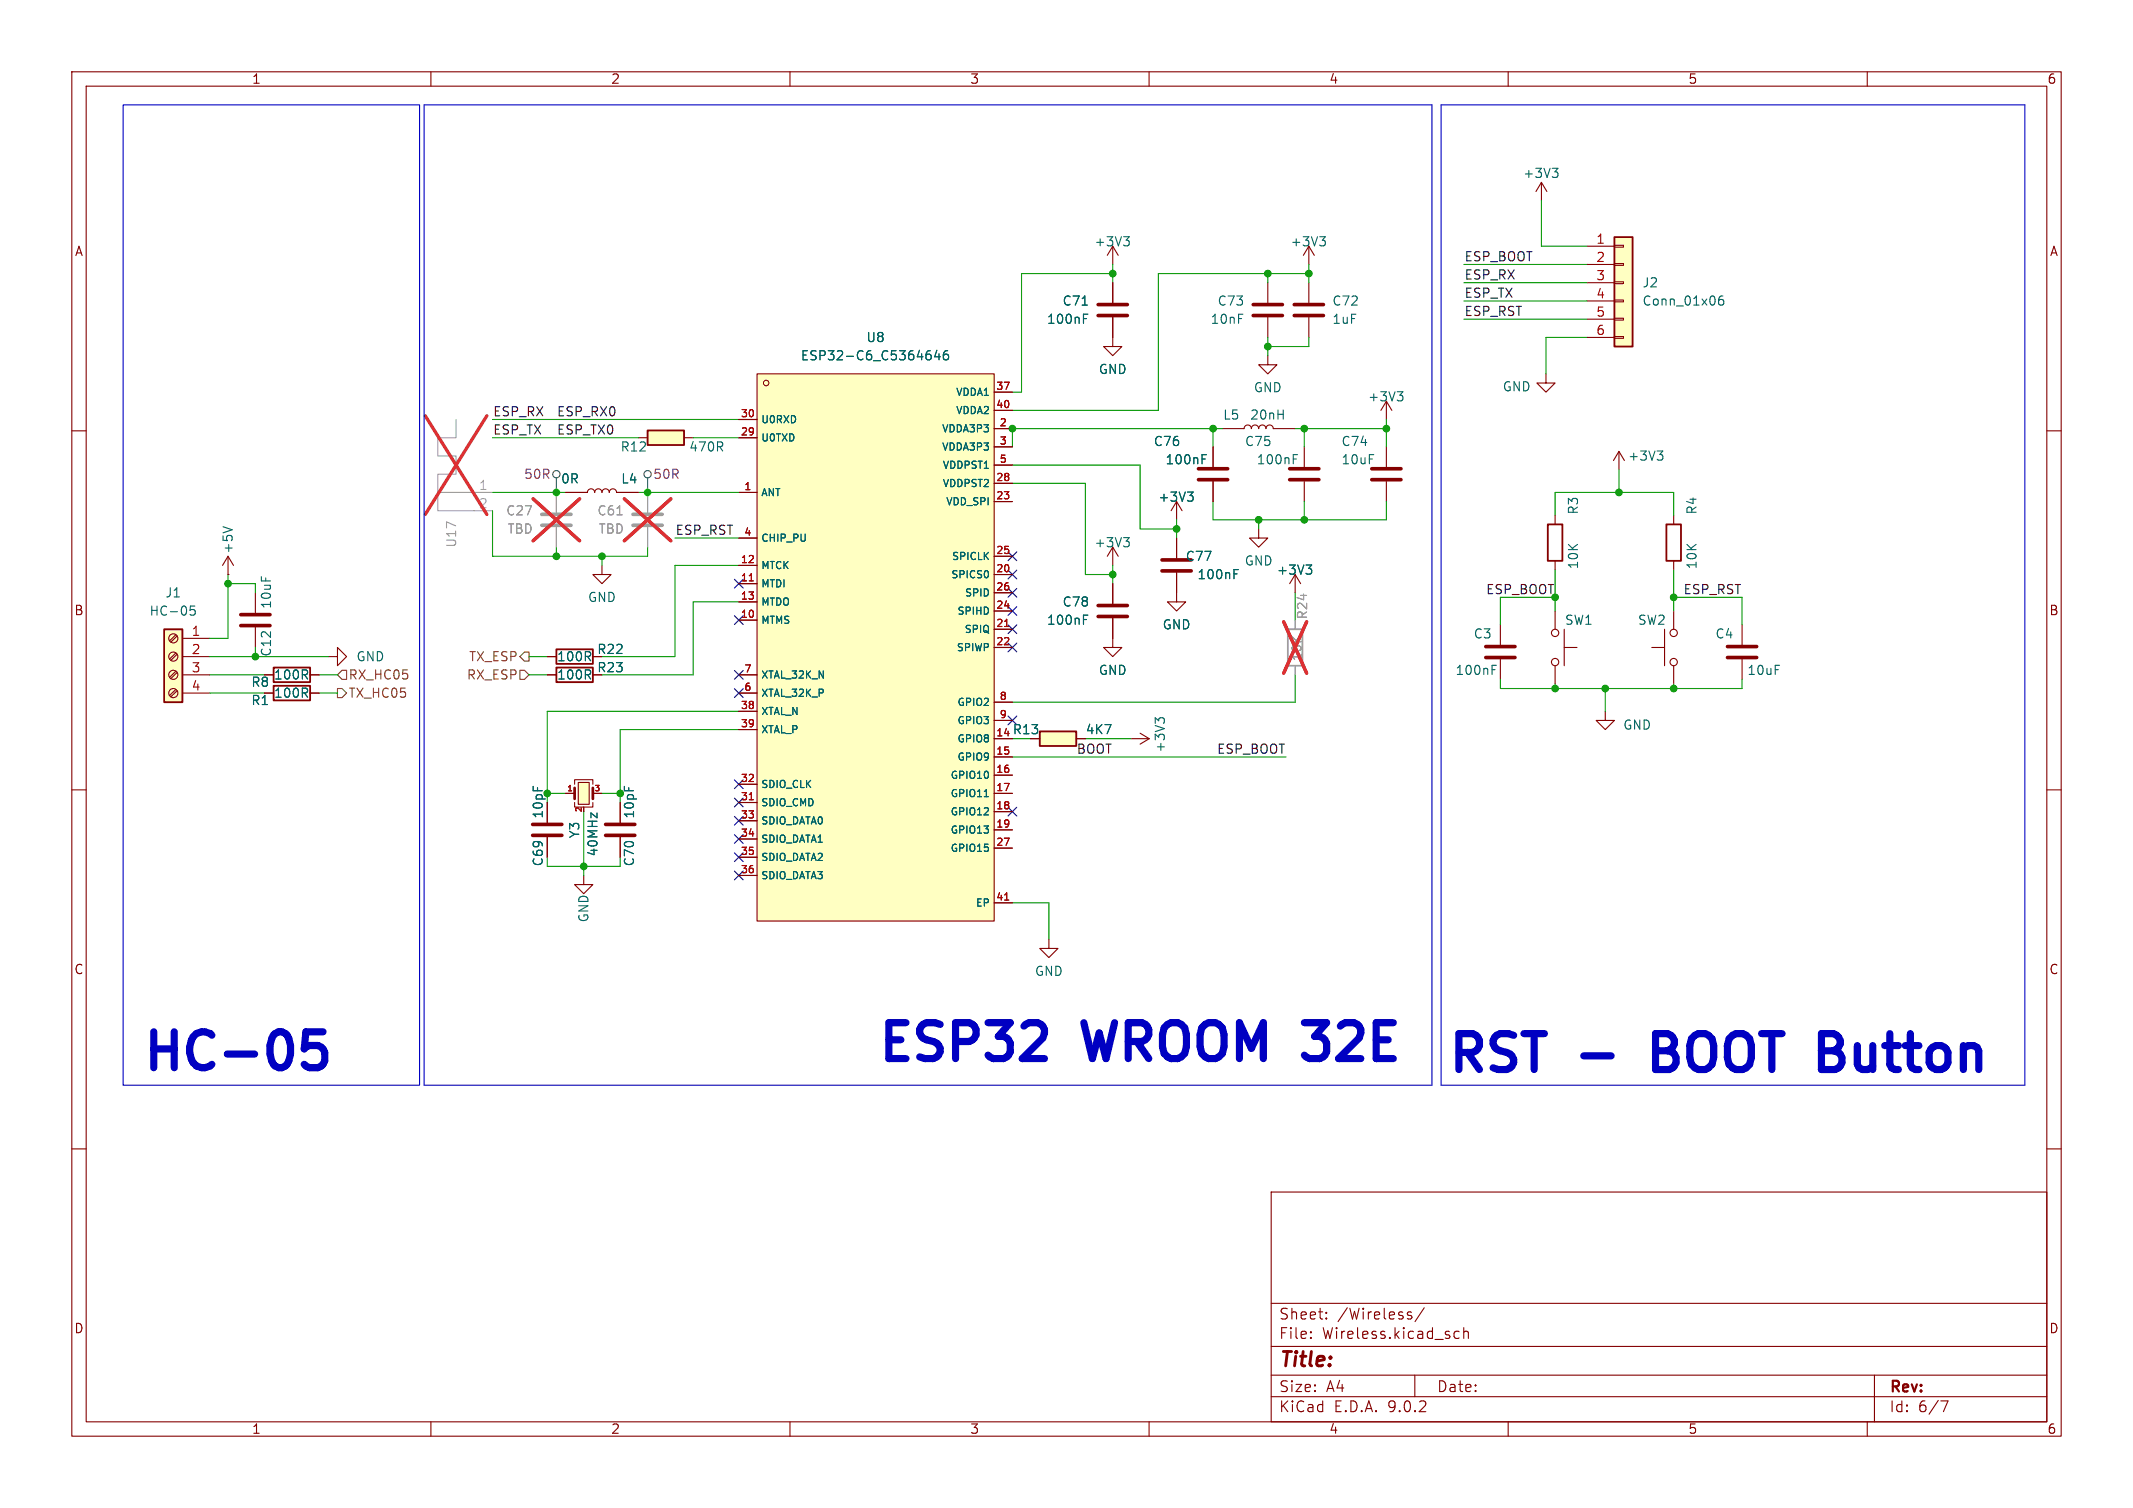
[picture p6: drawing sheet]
<svg xmlns="http://www.w3.org/2000/svg" width="297mm" height="210mm" viewBox="0 0 297 210" stroke-linecap="round" stroke-linejoin="round" font-family="sans-serif">
<g fill="none" stroke="#840000" stroke-width=".15">
<path d="M10 10h277v190h-277zM12 12h273v186h-273zM60 10v2M110 10v2M160 10v2M210 10v2M260 10v2M154.9 39.4v2.8M154.9 44.2v4.1h1.3l-1.3 1.2-1.2-1.2h1.2M170.2 59.7h3a.51 .51 0 0 1 .5-.5 .51 .51 0 0 1 .5 .5 .51 .51 0 0 1 .6-.5 .51 .51 0 0 1 .5 .5 .51 .51 0 0 1 .5-.5 .51 .51 0 0 1 .5 .5 .51 .51 0 0 1 .5-.5 .51 .51 0 0 1 .5 .5h3M176.5 49.5v1.3h1.3l-1.3 1.3-1.2-1.3h1.2M215.3 52.1v1.2h1.2l-1.2 1.3-1.3-1.3h1.3"/>
<path d="M10 60h2M31.7 77.5l.8 1.2M31.7 77.5l-.7 1.2M31.7 77.5v2.5M83.8 78.7v1.3h-1.3l1.3 1.3 1.3-1.3h-1.3M163.8 79.8v4h1.3l-1.3 1.3-1.2-1.3h1.2M163.8 69.9l.8 1.2M163.8 69.9l-.7 1.2M163.8 69.9v2.5M163.8 74.9v2.8M168.9 62.2v2.8M168.9 67.1v2.8"/>
<path d="M175.3 73.7v1.2h1.2l-1.2 1.3-1.3-1.3h1.3M285 60h2M31.7 80h.1M36.8 96.5h1.3M36.8 94h1.3M43.2 96.5h1.2M43.2 94h1.2M45.7 91.4h1.3v1.3l1.3-1.3-1.3-1.2v1.2M180.3 80l-.7 1.3M180.3 80l.8 1.3M180.3 80v2.6M216.5 85.1v2.5"/>
<path d="M216.5 92.7v2.6M217.8 90.2h1.8M217.8 87.6v5.1M10 110h2M285 110h2M10 160h2M177 166h108v32h-108zM285 160h2M60 198v2M110 198v2M160 198v2M177 194.5h108"/>
<path d="M177 191.5h108M177 187.5h108M177 181.5h108M182.5 186.3h.1l-.1 .1M182.5 186.3v.1M182.5 185.5v.1M182.5 185.5h.1l-.1 .1M184.7 183.6v.1M184.7 183.6h-.1l.1 .1M184.7 182.8v.1M184.7 182.8h-.1l.1 .1M196 183.1l.5 .2 .1 .1-.1 .2-.4 .1"/>
<path d="M196 182.8l.2-.1 .3 .1M197 191.5v3M198.3 182.1l-1.3 2M202.5 186.3l.2 .1 .5-.1M203.2 185.5l-.5-.1-.2 .1M203.8 185.5a.37 .37 0 0 1 .7 .1v.8M203.8 184.9v1.5M210 198v2M260 198v2M261 191.5v6.5M270.2 195.1h1l-.6 1.5"/>
<circle cx="216.5" cy="88.1" r=".51"/>
<circle cx="216.5" cy="92.2" r=".51"/>
</g>
<path d="M150.7 42.5h.7M150.9 44.4h.4M150.9 43.8h.6M31.1 73.4l1.2 .4M165.3 68.5h.8l-.4 .5M165.9 69l.2 .3v.3l-.2 .2M167.4 63.9h.4M167.4 63.3h.6M171.8 79.9h.4M171.8 79.3h.6M181.9 78.7h.7l-.4 .5M182.4 79.2l.2 .2v.3l-.2 .3" fill="none" stroke="#006464" stroke-width=".15"/>
<path d="M63.5 58.4v2.6h-2.5v2.5h2.5v2.5h-2.5v2.6h5h-5v2.5h7.6M66 68.6h2.6M180.3 86.4v1.2M180.3 92.7v1.3" fill="none" stroke="#a1a1a1" stroke-width=".15"/>
<path d="M59.2 57.9l8.6 13.7M67.8 57.9l-8.6 13.7M178.7 86.6l3.2 7.2M181.9 86.6l-3.2 7.2" fill="none" stroke="#e12e31" stroke-width=".46"/>
<path d="M152.9 42.4h4.1M152.9 43.9h4.1M161.8 78h4.1M161.8 79.5h4.1M166.9 65.3h4M166.9 66.8h4" fill="none" stroke="#840000" stroke-width=".51"/>
<path d="M179.3 87.6h2.1v5.1h-2.1z" fill="none" stroke="#a1a1a1" stroke-width=".25"/>
<path d="M38.1 95.5h5.1v2h-5.1zM38.1 93h5.1v2h-5.1z" fill="none" stroke="#840000" stroke-width=".25"/>
<path d="M224.8 33h2.5v15.3h-2.5z" fill="#ffffc2"/>
<path d="M224.8 33h2.5v15.3h-2.5zM232 73h2.1v5.1h-2.1z" fill="none" stroke="#840000" stroke-width=".25"/>
<g fill="none" stroke="#840000" stroke-width=".15">
<path d="M221 34.3h3.8M221 36.8h3.8M221 39.4h3.8M224.8 34.2h1.3v.2h-1.3zM224.8 36.7h1.3v.3h-1.3zM224.8 39.2h1.3v.3h-1.3zM221 41.9h3.8M221 44.5h3.8M221 47h3.8M224.8 41.8h1.3v.2h-1.3zM224.8 44.3h1.3v.3h-1.3zM224.8 46.9h1.3v.2h-1.3z"/>
<path d="M233 71.8v1.2M233 78.1v1.3M242.6 87v2.8M242.6 91.8v2.8"/>
</g>
<path d="M239.9 41.2a.5 .5 0 0 0-.6 .6v.4l.1 .2 .4 .1 .2-.1v-.5l-.1-.1-.4-.1-.2 .2" fill="none" stroke="#006464" stroke-width=".15"/>
<path d="M240.5 90h4.1M240.5 91.6h4.1" fill="none" stroke="#840000" stroke-width=".51"/>
<path d="M22.9 87.6h2.5v10.2h-2.5z" fill="#ffffc2"/>
<path d="M22.9 87.6h2.5v10.2h-2.5z" fill="none" stroke="#840000" stroke-width=".25"/>
<g fill="none" stroke="#840000" stroke-width=".15">
<path d="M182.2 39.4v2.8M214.6 25.4l-.7 1.3M214.6 25.4l.8 1.3M214.6 25.4v2.5M182.2 44.2v2.8M24.5 88.4l-.9 .8M24.5 90.9l-.9 .9M24.5 93.5l-.9 .8M24.5 96l-.9 .9M24.7 88.6l-.9 .8M24.7 91.1l-.9 .8M24.7 93.6l-.9 .9"/>
<path d="M24.7 96.2l-.9 .8M25.4 88.9h3.8M25.4 91.4h3.8M25.4 94h3.8M25.4 96.5h3.8M35.6 82.6v2.7M35.6 87.4v2.8M223.5 99.1v1.2h1.3l-1.3 1.3-1.3-1.3h1.3M230 90.2h1.8M231.8 87.6v5.1M233 85.1v2.5M233 92.7v2.6"/>
<circle cx="24.1" cy="88.9" r=".63"/>
<circle cx="24.1" cy="96.5" r=".63"/>
<circle cx="24.1" cy="91.4" r=".63"/>
<circle cx="24.1" cy="94" r=".63"/>
<circle cx="233" cy="92.2" r=".51"/>
<circle cx="233" cy="88.1" r=".51"/>
</g>
<path d="M216.1 23.4h.8l-.4 .5M216.7 23.9l.2 .3v.3l-.2 .2M27.1 84.4h-.6v.6l.1-.1h.5l.1 .2-.1 .4-.2 .2h-.3l-.1-.2" fill="none" stroke="#006464" stroke-width=".15"/>
<path d="M180.2 42.4h4.1M180.2 43.9h4.1M33.5 87.1h4.1M33.5 85.6h4.1" fill="none" stroke="#840000" stroke-width=".51"/>
<path d="M144.8 101.9h5.1v2h-5.1z" fill="#ffffc2"/>
<path d="M215.5 73h2.1v5.1h-2.1zM144.8 101.9h5.1v2h-5.1z" fill="none" stroke="#840000" stroke-width=".25"/>
<g fill="none" stroke="#840000" stroke-width=".15">
<path d="M154.9 34.3v2.5M154.9 34.3l-.7 1.3M154.9 34.3l.8 1.3M176.5 39.4v2.8M182.2 34.3l.8 1.3M182.2 34.3l-.7 1.3M182.2 34.3v2.5M176.5 44.2v2.8M193 55.9l.8 1.3M193 55.9l-.7 1.3M193 55.9v2.5M154.9 76.2l-.7 1.3"/>
<path d="M154.9 76.2l.8 1.3M154.9 76.2v2.5M216.5 71.8v1.2M216.5 78.1v1.3M225.4 62.9l-.7 1.2M225.4 62.9l.8 1.2M225.4 62.9v2.5M154.9 86.1v4.1h1.3l-1.3 1.2-1.2-1.2h1.2M154.9 81.3v2.8M208.9 87v2.8M208.9 91.8v2.8M143.5 102.9h1.3"/>
<path d="M149.9 102.9h1.2M157.5 102.9h2.5M158.7 102.1l1.3 .8M160 102.9l-1.3 .7M81.3 121.9v1.3h1.2l-1.2 1.3-1.3-1.3h1.3M146 130.8v1.3h-1.2l1.2 1.3 1.3-1.3h-1.3"/>
</g>
<g fill="none" stroke="#006464" stroke-width=".15">
<path d="M156.5 33h.7l-.4 .4M157 33.4l.2 .3v.3l-.2 .2M183.8 33h.7l-.4 .4M184.3 33.4l.2 .3v.3l-.2 .2M194.6 54.6h.7l-.4 .4M195.1 55l.2 .3v.3l-.2 .2M156.5 74.9h.7l-.4 .5M157 75.4l.2 .2v.3l-.2 .2M230.7 62.8h.8l-.4 .5M231.3 63.3l.2 .2v.3l-.2 .3M150.9 86.3h.4M150.9 85.7h.6"/>
<path d="M207.8 93.3h.4M207.8 92.7h.6M161.3 100.4l-.4-.4v.7M161.3 100.2l.3-.2h.3l.2 .2"/>
</g>
<path d="M174.5 42.4h4.1M174.5 43.9h4.1M152.9 84.3h4.1M152.9 85.9h4.1M206.9 90h4M206.9 91.6h4" fill="none" stroke="#840000" stroke-width=".51"/>
<path d="M105.4 52.1h33v76.2h-33z" fill="#ffffc2"/>
<circle cx="106.7" cy="53.3" r=".38" fill="#ffffc2" stroke="#ffffc2" stroke-width=".14"/>
<g fill="none" stroke="#840000" stroke-width=".15">
<path d="M102.9 58.4h2.5M105.4 52.1h33v76.2h-33zM138.4 54.6h2.6M138.4 57.2h2.6M138.4 59.7h2.6M102.9 61h2.5M102.9 68.6h2.5M102.9 74.9h2.5M102.9 78.7h2.5M138.4 62.2h2.6M138.4 64.8h2.6M138.4 67.3h2.6"/>
<path d="M138.4 69.9h2.6M138.4 77.5h2.6M181.6 62.2v2.8M181.6 67.1v2.8M193 62.2v2.8M193 67.1v2.8M76.2 94h1.3M76.2 91.4h1.3M82.5 94h1.3M82.5 91.4h1.3M102.9 81.3h2.5M102.9 83.8h2.5"/>
<path d="M102.9 86.4h2.5M102.9 94h2.5M102.9 96.5h2.5M102.9 99.1h2.5M138.4 80h2.6M138.4 82.6h2.6M138.4 85.1h2.6M138.4 87.6h2.6M138.4 90.2h2.6M138.4 97.8h2.6M102.9 101.6h2.5M102.9 109.2h2.5"/>
<path d="M102.9 111.8h2.5M102.9 114.3h2.5M102.9 116.8h2.5M102.9 119.4h2.5M138.4 100.3h2.6M138.4 102.9h2.6M138.4 105.4h2.6M138.4 108h2.6M138.4 110.5h2.6M138.4 113h2.6M138.4 115.6h2.6M138.4 118.1h2.6"/>
<path d="M102.9 121.9h2.5M138.4 125.7h2.6"/>
<circle cx="106.7" cy="53.3" r=".38"/>
</g>
<path d="M104.3 80.9h.6M139.9 87.2h.6M104.3 111.4h.6M139.9 125.3h.6" fill="none" stroke="#a90000" stroke-width=".15"/>
<path d="M129.3 48.8h.2M129.4 49.3l.3 .3v.3l-.3 .2M130.4 48.8l-.3 .9h.8M130.7 49.3v.8M132 48.8a.5 .5 0 0 0-.6 .6v.5l.1 .1 .3 .1 .2-.1 .1-.4-.1-.2-.4-.1-.2 .3M180.1 63.9h.4M180.1 63.3h.6M137.1 110.9h.5" fill="none" stroke="#006464" stroke-width=".15"/>
<path d="M179.6 65.3h4M179.6 66.8h4M191 65.3h4.1M191 66.8h4.1" fill="none" stroke="#840000" stroke-width=".51"/>
<path d="M77.5 90.4h5v2.1h-5zM77.5 93h5v2h-5z" fill="none" stroke="#840000" stroke-width=".25"/>
<path d="M75.4 71.6h4.1M75.4 73.2h4.1" fill="none" stroke="#a1a1a1" stroke-width=".51"/>
<path d="M77.5 68.6v2.8M77.5 73.4v2.8" fill="none" stroke="#a1a1a1" stroke-width=".15"/>
<path d="M74.2 69.5l6.5 5.8M80.7 69.5l-6.5 5.8" fill="none" stroke="#e12e31" stroke-width=".46"/>
<path d="M90.2 59.9h5v2.1h-5z" fill="#ffffc2"/>
<path d="M90.2 59.9h5v2.1h-5z" fill="none" stroke="#840000" stroke-width=".25"/>
<path d="M78.7 68.6h3.1a.51 .51 0 0 1 .5-.5 .51 .51 0 0 1 .5 .5 .51 .51 0 0 1 .5-.5 .51 .51 0 0 1 .5 .5 .51 .51 0 0 1 .5-.5 .51 .51 0 0 1 .5 .5 .51 .51 0 0 1 .5-.5 .51 .51 0 0 1 .6 .5h3M88.9 61h1.3M95.2 61h1.3M76.2 111.8v2.8M76.2 116.6v2.8" fill="none" stroke="#840000" stroke-width=".15"/>
<path d="M88.1 71.6h4.1M88.1 73.2h4.1" fill="none" stroke="#a1a1a1" stroke-width=".51"/>
<path d="M90.2 68.6v2.8M90.2 73.4v2.8" fill="none" stroke="#a1a1a1" stroke-width=".15"/>
<path d="M85.9 71.7h.7" fill="none" stroke="#989898" stroke-width=".15"/>
<path d="M86.9 69.5l6.5 5.8M93.4 69.5l-6.5 5.8" fill="none" stroke="#e12e31" stroke-width=".46"/>
<path d="M74.2 114.8h4M74.2 116.3h4" fill="none" stroke="#840000" stroke-width=".51"/>
<path d="M80.5 109h1.5v3h-1.5z" fill="#ffffc2"/>
<g fill="none" stroke="#840000" stroke-width=".15">
<path d="M154.9 39.4v2.8M102.9 58.4h2.5M138.4 54.6h2.6M138.4 57.2h2.6M138.4 59.7h2.6M154.9 44.2v2.8M78.7 68.6h3.1M85.9 68.6h3M102.9 68.6h2.5M102.9 61h2.5M102.9 74.9h2.5M102.9 78.7h2.5"/>
<path d="M138.4 62.2h2.6M138.4 64.8h2.6M138.4 67.3h2.6M138.4 69.9h2.6M138.4 77.5h2.6M163.8 74.9v2.8M163.8 79.8v2.8M168.9 62.2v2.8M168.9 67.1v2.8M36.8 94h1.3M36.8 96.5h1.3M43.2 94h1.2"/>
<path d="M43.2 96.5h1.2M76.2 91.4h1.3M76.2 94h1.3M82.5 91.4h1.3M82.5 94h1.3M102.9 94h2.5M102.9 81.3h2.5M102.9 83.8h2.5M102.9 86.4h2.5M102.9 96.5h2.5M102.9 99.1h2.5M138.4 80h2.6"/>
<path d="M138.4 82.6h2.6M138.4 85.1h2.6M138.4 87.6h2.6M138.4 90.2h2.6M138.4 97.8h2.6M154.9 81.3v2.8M154.9 86.1v2.8M76.2 111.8v2.8M76.2 116.6v2.8M78.7 110.5h1.3M80 109.2v-.6h2.5v.6M80 111.8v.6h2.5v-.6"/>
<path d="M80.5 109h1.5v3h-1.5zM82.5 110.5h1.3M86.4 111.8v2.8M86.4 116.6v2.8M102.9 101.6h2.5M102.9 109.2h2.5M102.9 111.8h2.5M102.9 114.3h2.5M102.9 116.8h2.5M102.9 119.4h2.5M138.4 110.5h2.6M138.4 100.3h2.6"/>
<path d="M138.4 102.9h2.6M138.4 105.4h2.6M138.4 108h2.6M138.4 113h2.6M138.4 115.6h2.6M138.4 118.1h2.6M143.5 102.9h1.3M149.9 102.9h1.2M102.9 121.9h2.5M138.4 125.7h2.6"/>
</g>
<path d="M80 109.7v1.6M82.5 109.7v1.6" fill="none" stroke="#840000" stroke-width=".38"/>
<path d="M84.3 114.8h4.1M84.3 116.3h4.1" fill="none" stroke="#840000" stroke-width=".51"/>
<g fill="none" stroke="#484848" stroke-width=".15">
<path d="M77.5 66.5v2.1M90.2 66.5v2.1"/>
<circle cx="77.5" cy="66" r=".51"/>
<circle cx="90.2" cy="66" r=".51"/>
</g>
<path d="M47 95.9h.6l.7 .6-.7 .7h-.6zM47.6 93.3h.7v1.3h-.7l-.6-.6zM72.4 93.3h.6l.7 .7-.7 .6h-.6zM73 90.8h.7v1.3h-.7l-.6-.7z" fill="none" stroke="#725600" stroke-width=".15"/>
<path d="M17.1 14.6h41.3v136.5h-41.3zM59.1 14.6h140.3v136.5h-140.3zM200.7 14.6h81.2v136.5h-81.2z" fill="none" stroke="#0000c2" stroke-width=".15"/>
<g fill="none" stroke="#009600" stroke-width=".15">
<path d="M154.9 36.8v2.6M154.9 38.1h-12.7v16.5h-1.2M176.5 38.1v1.3M182.2 36.8v2.6M182.2 38.1h-20.9v19.1h-20.3M203.8 36.8h17.2M203.8 39.4h17.2M214.6 27.9v6.4h6.4M68.6 58.4h34.3M168.9 59.7v2.5M170.2 59.7h-29.2v2.5M176.5 47v2.5"/>
<path d="M180.3 59.7h12.7M181.6 59.7v2.5M182.2 47v1.3h-5.7M193 58.4v3.8M203.8 41.9h17.2M203.8 44.5h17.2M221 47h-5.7v5.1M68.6 71.1v6.4h21.6v-1.3M68.6 61h20.3M77.5 76.2v1.3M83.8 77.5v1.2M94 74.9h8.9"/>
<path d="M96.5 61h6.4M102.9 78.7h-8.9v12.7h-10.2M141 67.3h10.1v12.7h3.8M141 64.8h17.7v8.9h5.1M154.9 78.7v2.6M163.8 72.4v2.5M168.9 69.9v2.5h24.1v-2.5M175.3 72.4v1.3M181.6 69.9v2.5M216.5 71.8v-3.2h16.5v3.2M216.5 79.4v5.7M225.4 65.4v3.2"/>
<path d="M233 79.4v5.7M29.2 91.4h16.5M29.2 94h7.6M29.2 96.5h7.6M31.7 80v8.9h-2.5M31.7 81.3h3.9v1.3M35.6 90.2v1.2M44.4 94h2.6M44.4 96.5h2.6M73.7 91.4h2.5M73.7 94h2.5M102.9 83.8h-6.4v10.2h-12.7"/>
<path d="M102.9 99.1h-26.7v11.4h2.5M180.3 82.6v3.8M180.3 94v3.8h-39.3M208.9 94.6v1.3h33.7v-1.3M216.5 95.3v.6M216.5 83.2h-7.6v3.8M223.5 95.9v3.2M233 95.3v.6M233 83.2h9.6v3.8M81.3 113v8.9M83.8 110.5h2.6M86.4 119.4v1.3h-10.2"/>
<path d="M102.9 101.6h-16.5v10.2M141 105.4h38.1M151.1 102.9h6.4M141 125.7h5v5.1"/>
</g>
<path d="M68.6 68.6h10.1M88.9 68.6h14" fill="none" stroke="#0f0" stroke-width=".15"/>
<g fill="none" stroke="#000084" stroke-width=".15">
<path d="M140.4 76.9l1.2 1.2M140.4 79.4l1.2 1.2M141.6 76.9l-1.2 1.2M141.6 79.4l-1.2 1.2M102.3 95.9l1.2 1.2M102.3 80.7l1.2 1.2M102.3 85.8l1.2 1.2M102.3 93.4l1.2 1.2M103.5 95.9l-1.2 1.2M103.5 80.7l-1.2 1.2M103.5 85.8l-1.2 1.2M103.5 93.4l-1.2 1.2"/>
<path d="M140.4 81.9l1.2 1.3M140.4 84.5l1.2 1.2M140.4 87l1.2 1.2M140.4 89.6l1.2 1.2M140.4 99.7l1.2 1.2M141.6 81.9l-1.2 1.3M141.6 84.5l-1.2 1.2M141.6 87l-1.2 1.2M141.6 89.6l-1.2 1.2M141.6 99.7l-1.2 1.2M102.3 116.2l1.2 1.2M102.3 111.2l1.2 1.2"/>
<path d="M102.3 113.7l1.2 1.2M102.3 118.8l1.2 1.2M102.3 108.6l1.2 1.2M103.5 116.2l-1.2 1.2M103.5 111.2l-1.2 1.2M103.5 113.7l-1.2 1.2M103.5 118.8l-1.2 1.2M103.5 108.6l-1.2 1.2M140.4 112.4l1.2 1.2M141.6 112.4l-1.2 1.2M102.3 121.3l1.2 1.2M103.5 121.3l-1.2 1.2"/>
</g>
<path d="M45 143.7h-2.4l-.2 2.4 .7-.5h1.2l.4 .2 .5 .7v1.2l-.2 .5-.7 .5h-1.2l-.7-.5M230.5 146.3h1.7M232.2 143.9h-1.7v5h1.9M253.6 143.9h1.7l.7 .5M253.6 146.3h1.7M255.3 146.3l.7 .3M256 148.7l-.5 .2h-1.9M256 145.9l-.7 .4" fill="none" stroke="#0000c2" stroke-width="1"/>
<g fill="none" stroke="#006464" stroke-width=".15">
<path d="M129.3 48.8h.2M129.4 49.3l.3 .3v.3l-.3 .2M130.4 48.8l-.3 .9h.8M130.7 49.3v.8M132 48.8a.5 .5 0 0 0-.6 .6v.5l.1 .1 .3 .1 .2-.1 .1-.4-.1-.2-.4-.1-.2 .3M150.7 42.5h.7M150.9 44.4h.4M150.9 43.8h.6M165.3 68.5h.8l-.4 .5M165.9 69l.2 .3v.3l-.2 .2M167.4 63.9h.4M167.4 63.3h.6"/>
<path d="M171.8 79.9h.4M171.8 79.3h.6M181.9 78.7h.7l-.4 .5M182.4 79.2l.2 .2v.3l-.2 .3M150.9 86.3h.4M150.9 85.7h.6M137.1 110.9h.5"/>
</g>
<path d="M77.5 68.6v2.8M77.5 73.4v2.8M90.2 68.6v2.8M90.2 73.4v2.8M180.3 86.4v1.2M180.3 92.7v1.3" fill="none" stroke="#a1a1a1" stroke-width=".15"/>
<path d="M74.2 69.5l6.5 5.8M80.7 69.5l-6.5 5.8M86.9 69.5l6.5 5.8M93.4 69.5l-6.5 5.8M178.7 86.6l3.2 7.2M181.9 86.6l-3.2 7.2" fill="none" stroke="#e12e31" stroke-width=".46"/>
<path d="M85.9 71.7h.7" fill="none" stroke="#989898" stroke-width=".15"/>
<path d="M104.3 80.9h.6M139.9 87.2h.6M104.3 111.4h.6M139.9 125.3h.6" fill="none" stroke="#a90000" stroke-width=".15"/>
<g fill="#009600" stroke="#009600" stroke-width=".15">
<circle cx="216.5" cy="83.2" r=".46"/>
<circle cx="233" cy="95.9" r=".46"/>
<circle cx="233" cy="83.2" r=".46"/>
<circle cx="175.3" cy="72.4" r=".46"/>
<circle cx="163.8" cy="73.7" r=".46"/>
<circle cx="181.6" cy="72.4" r=".46"/>
<circle cx="154.9" cy="80" r=".46"/>
<circle cx="176.5" cy="48.3" r=".46"/>
<circle cx="182.2" cy="38.1" r=".46"/>
<circle cx="176.5" cy="38.1" r=".46"/>
<circle cx="168.9" cy="59.7" r=".46"/>
<circle cx="141" cy="59.7" r=".46"/>
<circle cx="154.9" cy="38.1" r=".46"/>
<circle cx="225.4" cy="68.6" r=".46"/>
<circle cx="223.5" cy="95.9" r=".46"/>
<circle cx="216.5" cy="95.9" r=".46"/>
<circle cx="181.6" cy="59.7" r=".46"/>
<circle cx="193" cy="59.7" r=".46"/>
<circle cx="83.8" cy="77.5" r=".46"/>
<circle cx="77.5" cy="77.5" r=".46"/>
<circle cx="86.4" cy="110.5" r=".46"/>
<circle cx="35.6" cy="91.4" r=".46"/>
<circle cx="31.7" cy="81.3" r=".46"/>
<circle cx="81.3" cy="120.7" r=".46"/>
</g>
<g fill="#0f0" stroke="#0f0" stroke-width=".15">
<circle cx="77.5" cy="68.6" r=".46"/>
<circle cx="90.2" cy="68.6" r=".46"/>
</g>
<g font-size="7" fill="#0000c2">
<text x="19.6" y="149.4">HC-05</text>
<text x="121.9" y="148.1">ESP32</text>
<text x="151.5" y="148.1">WROOM 32E</text>
<text x="201.3" y="149.6">RST</text>
<text x="220.7" y="149.6">-</text>
<text x="232.7" y="149.6">BOOT</text>
<text x="257.8" y="149.6">Button</text>
</g>
<text font-size="2.8" fill="#840000" x="178" y="190.9">Title:</text>
<g font-size="2.1" fill="#840000">
<text x="178" y="184">Sheet:</text>
<text x="186.2" y="184">/Wireless/</text>
<text x="178" y="186.7">File:</text>
<text x="184.1" y="186.7">Wireless.kicad_sch</text>
<text x="178" y="196.9">KiCad</text>
<text x="178" y="194.1">Size:</text>
<text x="184.7" y="194.1">A4</text>
<text x="185.7" y="196.9">E.D.A.</text>
<text x="193.3" y="196.9">9.0.2</text>
<text x="200" y="194.1">Date:</text>
<text x="263" y="194.3">Rev:</text>
<text x="263" y="196.9">Id:</text>
<text x="267.1" y="196.9">6/7</text>
</g>
<g font-size="1.8" fill="#840000">
<text x="35" y="11.9">1</text>
<text x="85" y="11.9">2</text>
<text x="135" y="11.9">3</text>
<text x="185" y="11.9">4</text>
<text x="235" y="11.9">5</text>
<text x="285" y="11.9">6</text>
<text x="10.3" y="35.9">A</text>
<text x="285.3" y="35.9">A</text>
<text x="10.3" y="85.9">B</text>
<text x="285.3" y="85.9">B</text>
<text x="10.3" y="135.9">C</text>
<text x="285.3" y="135.9">C</text>
<text x="10.3" y="185.9">D</text>
<text x="285.3" y="185.9">D</text>
<text x="35" y="199.9">1</text>
<text x="85" y="199.9">2</text>
<text x="135" y="199.9">3</text>
<text x="185" y="199.9">4</text>
<text x="235" y="199.9">5</text>
<text x="285" y="199.9">6</text>
</g>
<g font-size="1.8" fill="#006464">
<text x="212" y="25">+3V3</text>
<text x="152.3" y="34.5">+3V3</text>
<text x="179.6" y="34.5">+3V3</text>
<text x="228.6" y="40.2">J2</text>
<text x="120.5" y="47.9">U8</text>
<text x="145.7" y="45.3">100nF</text>
<text x="147.9" y="42.8">C71</text>
<text x="168.5" y="45.3">10nF</text>
<text x="169.5" y="42.8">C73</text>
<text x="185.4" y="45.3">1uF</text>
<text x="185.4" y="42.8">C72</text>
<text x="228.6" y="42.8">Conn_01x06</text>
<text x="111.4" y="50.4">ESP32-C6_C5364646</text>
<text x="152.9" y="52.3">GND</text>
<text x="170.2" y="58.6">L5</text>
<text x="174" y="58.6">20nH</text>
<text x="174.5" y="54.8">GND</text>
<text x="190.4" y="56.1">+3V3</text>
<text x="209.1" y="54.7">GND</text>
<text x="86.3" y="63.1">R12</text>
<text x="95.9" y="63.1">470R</text>
<text x="160.6" y="62.3">C76</text>
<text x="162.2" y="64.9">100nF</text>
<text x="173.3" y="62.3">C75</text>
<text x="174.9" y="64.9">100nF</text>
<text x="186.7" y="62.3">C74</text>
<text x="186.7" y="64.9">10uF</text>
<text x="226.6" y="64.4">+3V3</text>
<text x="78" y="67.5">0R</text>
<text x="86.4" y="67.5">L4</text>
<text x="161.2" y="70.1">+3V3</text>
<text x="219.9" y="71.7" transform="rotate(-90 219.9 71.7)">R3</text>
<text x="236.4" y="71.7" transform="rotate(-90 236.4 71.7)">R4</text>
<text x="32.6" y="77.2" transform="rotate(-90 32.6 77.2)">+5V</text>
<text x="152.3" y="76.4">+3V3</text>
<text x="22.9" y="83.4">J1</text>
<text x="165" y="78.3">C77</text>
<text x="166.6" y="80.9">100nF</text>
<text x="173.2" y="79">GND</text>
<text x="177.7" y="80.2">+3V3</text>
<text x="219.9" y="79.4" transform="rotate(-90 219.9 79.4)">10K</text>
<text x="236.4" y="79.4" transform="rotate(-90 236.4 79.4)">10K</text>
<text x="20.7" y="86">HC-05</text>
<text x="37.9" y="84.9" transform="rotate(-90 37.9 84.9)">10uF</text>
<text x="81.8" y="84">GND</text>
<text x="145.7" y="87.2">100nF</text>
<text x="147.9" y="84.7">C78</text>
<text x="161.8" y="87.9">GND</text>
<text x="205.1" y="89.1">C3</text>
<text x="217.8" y="87.2">SW1</text>
<text x="228" y="87.2">SW2</text>
<text x="238.8" y="89.1">C4</text>
<text x="34.9" y="95.9">R8</text>
<text x="37.9" y="91.5" transform="rotate(-90 37.9 91.5)">C12</text>
<text x="38.1" y="94.8">100R</text>
<text x="49.5" y="92.3">GND</text>
<text x="77.5" y="92.3">100R</text>
<text x="77.5" y="94.8">100R</text>
<text x="83.1" y="91.3">R22</text>
<text x="83.1" y="93.8">R23</text>
<text x="152.9" y="94.2">GND</text>
<text x="202.6" y="94.2">100nF</text>
<text x="243.2" y="94.2">10uF</text>
<text x="34.9" y="98.4">R1</text>
<text x="38.1" y="97.4">100R</text>
<text x="225.9" y="101.8">GND</text>
<text x="140.9" y="102.5">R13</text>
<text x="151.1" y="102.5">4K7</text>
<text x="162.4" y="104.9" transform="rotate(-90 162.4 104.9)">+3V3</text>
<text x="80.9" y="116.8" transform="rotate(-90 80.9 116.8)">Y3</text>
<text x="83.4" y="119.4" transform="rotate(-90 83.4 119.4)">40MHz</text>
<text x="88.5" y="114.1" transform="rotate(-90 88.5 114.1)">10pF</text>
<text x="75.8" y="120.7" transform="rotate(-90 75.8 120.7)">C69</text>
<text x="88.5" y="120.7" transform="rotate(-90 88.5 120.7)">C70</text>
<text x="82.1" y="128.5" transform="rotate(-90 82.1 128.5)">GND</text>
<text x="144" y="136.1">GND</text>
</g>
<g font-size="1.8" fill="#a90000">
<text x="222.2" y="34">1</text>
<text x="222.2" y="36.6">2</text>
<text x="222.2" y="39.1">3</text>
<text x="222.2" y="41.7">4</text>
<text x="222.2" y="44.2">5</text>
<text x="222.2" y="46.7">6</text>
<text x="26.6" y="88.6">1</text>
<text x="26.6" y="91.2">2</text>
<text x="26.6" y="93.7">3</text>
<text x="26.6" y="96.3">4</text>
</g>
<g font-size="1.8" fill="#0f0f0f">
<text x="203.8" y="36.5">ESP_BOOT</text>
<text x="203.8" y="39">ESP_RX</text>
<text x="203.8" y="41.6">ESP_TX</text>
<text x="203.8" y="44.1">ESP_RST</text>
<text x="68.6" y="58.1">ESP_RX</text>
<text x="77.5" y="58.1">ESP_RX0</text>
<text x="68.6" y="60.6">ESP_TX</text>
<text x="77.5" y="60.6">ESP_TX0</text>
<text x="94" y="74.6">ESP_RST</text>
<text x="206.8" y="82.8">ESP_BOOT</text>
<text x="234.3" y="82.8">ESP_RST</text>
<text x="149.8" y="105.1">BOOT</text>
<text x="169.4" y="105.1">ESP_BOOT</text>
</g>
<g font-size="1.8" fill="#aaa">
<text x="66.6" y="70.9">2</text>
<text x="66.6" y="68.3">1</text>
</g>
<g font-size="1.8" fill="#989898">
<text x="70.4" y="72">C27</text>
<text x="83.1" y="72">C61</text>
<text x="63.7" y="76.4" transform="rotate(-90 63.7 76.4)">U17</text>
<text x="70.6" y="74.5">TBD</text>
<text x="83.3" y="74.5">TBD</text>
<text x="182.2" y="86.4" transform="rotate(-90 182.2 86.4)">R24</text>
<text x="181.5" y="92.2" transform="rotate(-90 181.5 92.2)">10K</text>
</g>
<g font-size="1.8" fill="#840084">
<text x="72.9" y="66.9">50R</text>
<text x="90.9" y="66.9">50R</text>
</g>
<g font-size="1.8" fill="#725600">
<text x="48.5" y="94.8">RX_HC05</text>
<text x="64.9" y="94.8">RX_ESP</text>
<text x="65.2" y="92.3">TX_ESP</text>
<text x="48.5" y="97.4">TX_HC05</text>
</g>
<text font-size="1.8" fill="#009600" x="75.8" y="114.1" transform="rotate(-90 75.8 114.1)">10pF</text>
<g font-size="1.4" fill="#a90000">
<text x="103.1" y="58.2">30</text>
<text x="138.6" y="54.4">37</text>
<text x="138.6" y="56.9">40</text>
<text x="139.1" y="59.4">2</text>
<text x="103.1" y="60.7">29</text>
<text x="139.1" y="62">3</text>
<text x="139.1" y="64.5">5</text>
<text x="103.5" y="68.3">1</text>
<text x="138.6" y="67.1">28</text>
<text x="138.6" y="69.6">23</text>
<text x="103.5" y="74.7">4</text>
<text x="138.6" y="77.2">25</text>
<text x="103.1" y="78.5">12</text>
<text x="103.1" y="81">11</text>
<text x="103.1" y="83.6">13</text>
<text x="138.6" y="79.8">20</text>
<text x="138.6" y="82.3">26</text>
<text x="103.1" y="86.1">10</text>
<text x="138.6" y="84.8">24</text>
<text x="138.6" y="87.4">21</text>
<text x="138.6" y="89.9">22</text>
<text x="103.5" y="93.7">7</text>
<text x="103.1" y="98.8">38</text>
<text x="103.1" y="101.3">39</text>
<text x="103.5" y="96.3">6</text>
<text x="139.1" y="97.5">8</text>
<text x="139.1" y="100.1">9</text>
<text x="138.6" y="102.6">14</text>
<text x="138.6" y="105.2">15</text>
<text x="138.6" y="107.7">16</text>
<text x="103.1" y="109">32</text>
<text x="103.1" y="111.5">31</text>
<text x="138.6" y="110.2">17</text>
<text x="138.6" y="112.8">18</text>
<text x="103.1" y="114">33</text>
<text x="103.1" y="116.6">34</text>
<text x="103.1" y="119.1">35</text>
<text x="138.6" y="115.3">19</text>
<text x="138.6" y="117.9">27</text>
<text x="103.1" y="121.7">36</text>
<text x="138.6" y="125.5">41</text>
</g>
<g font-size="1.4" fill="#006464">
<text x="105.9" y="59.1">U0RXD</text>
<text x="133" y="55.3">VDDA1</text>
<text x="133" y="57.9">VDDA2</text>
<text x="105.9" y="61.7">U0TXD</text>
<text x="131" y="60.4">VDDA3P3</text>
<text x="131" y="63">VDDA3P3</text>
<text x="131.1" y="65.5">VDDPST1</text>
<text x="105.9" y="69.3">ANT</text>
<text x="131.1" y="68">VDDPST2</text>
<text x="131.6" y="70.6">VDD_SPI</text>
<text x="105.9" y="75.7">CHIP_PU</text>
<text x="105.9" y="79.5">MTCK</text>
<text x="105.9" y="82">MTDI</text>
<text x="132.3" y="80.7">SPICS0</text>
<text x="132.4" y="78.2">SPICLK</text>
<text x="134.2" y="83.3">SPID</text>
<text x="105.9" y="84.5">MTDO</text>
<text x="105.9" y="87.1">MTMS</text>
<text x="133.2" y="85.8">SPIHD</text>
<text x="134.2" y="88.4">SPIQ</text>
<text x="105.9" y="94.7">XTAL_32K_N</text>
<text x="133.1" y="90.9">SPIWP</text>
<text x="105.9" y="97.2">XTAL_32K_P</text>
<text x="105.9" y="99.8">XTAL_N</text>
<text x="133.2" y="98.5">GPIO2</text>
<text x="133.2" y="101.1">GPIO3</text>
<text x="105.9" y="102.3">XTAL_P</text>
<text x="133.2" y="103.6">GPIO8</text>
<text x="133.2" y="106.1">GPIO9</text>
<text x="105.9" y="109.9">SDIO_CLK</text>
<text x="105.9" y="112.5">SDIO_CMD</text>
<text x="132.2" y="108.7">GPIO10</text>
<text x="132.2" y="111.2">GPIO11</text>
<text x="132.2" y="113.8">GPIO12</text>
<text x="105.9" y="115">SDIO_DATA0</text>
<text x="105.9" y="117.6">SDIO_DATA1</text>
<text x="132.2" y="116.3">GPIO13</text>
<text x="132.2" y="118.8">GPIO15</text>
<text x="105.9" y="120.1">SDIO_DATA2</text>
<text x="105.9" y="122.6">SDIO_DATA3</text>
<text x="135.8" y="126.5">EP</text>
</g>
<g font-size="1.1" fill="#a90000">
<text x="78.9" y="110.2">1</text>
<text x="81" y="113.2" transform="rotate(-90 81 113.2)">2</text>
<text x="82.7" y="110.2">3</text>
</g>
</svg>
